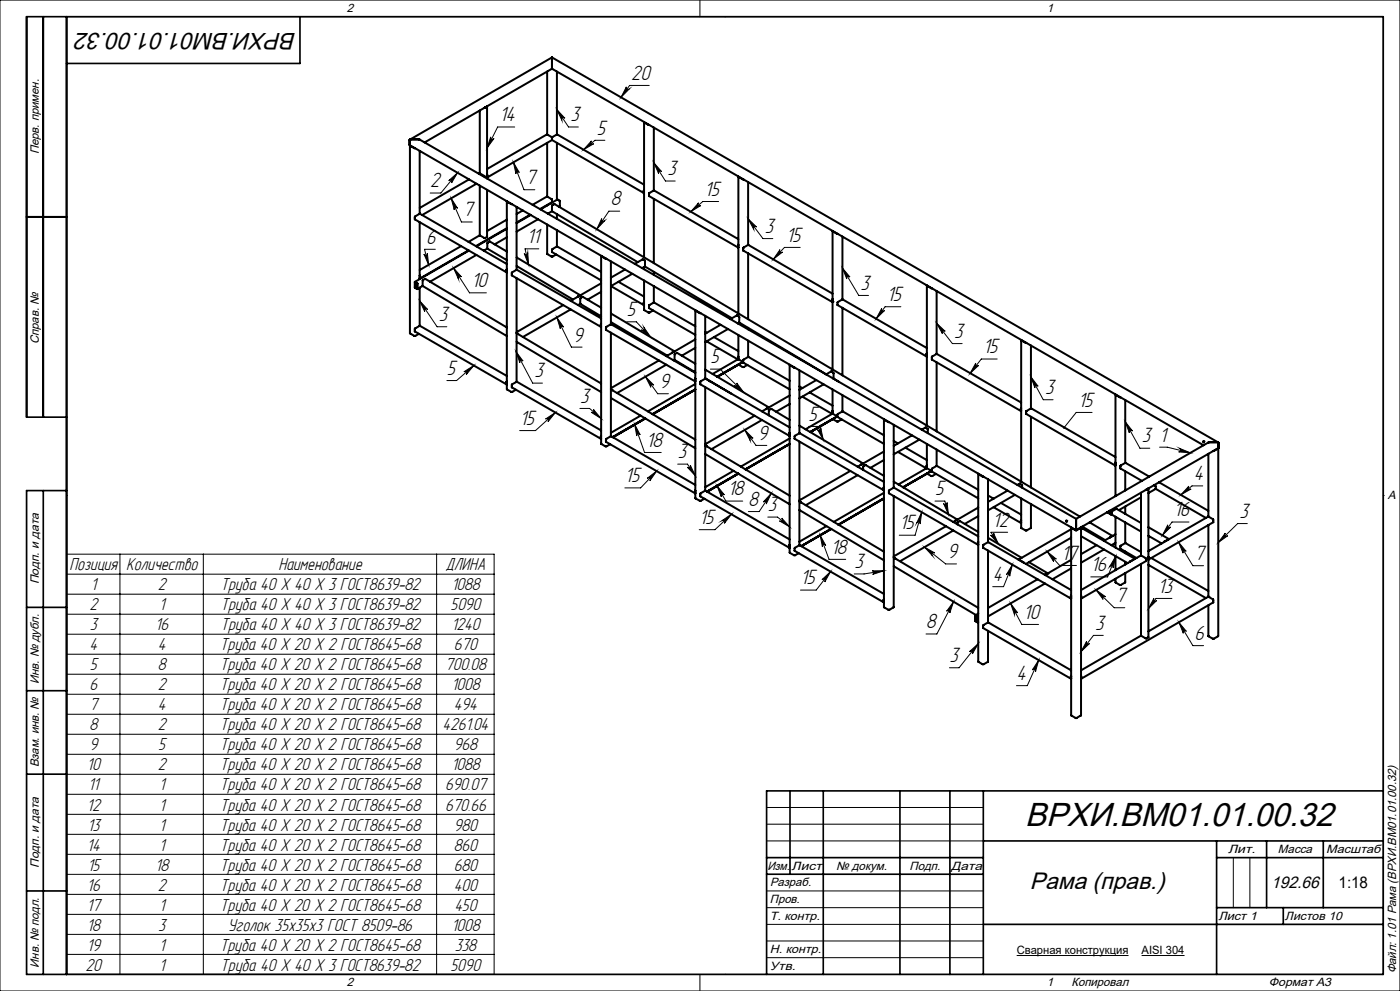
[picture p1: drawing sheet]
<svg xmlns="http://www.w3.org/2000/svg" width="420mm" height="297mm" viewBox="0 0 420 297" stroke-linecap="round" stroke-linejoin="round" font-family="sans-serif">
<g fill="none" stroke="#000" stroke-width=".6">
<path d="M165.6 17.2v.1M165.6 18.7v.4M165.6 17.2l-42.6 24.6M165.6 17.2l199.9 115.4M165.6 17.3v1.4M165.6 19.1v1.4M143.9 33.1v18.9M146 32l-.6 .3M146 31.9v.1M146.1 31.9l-.8 .4M146.1 31.9v21.6M164.1 21.4v18.9"/>
<path d="M165.5 20.7h.2M165.6 20.5v.1M165.6 20.6l-38.2 22.1M165.6 20.6l195.5 112.9M167.1 21.4v18.9M193.2 36.5l1.6 .9M193.2 36.6v40.5M196.1 38.2v18.9M122.9 43.4l.1 .1M123 43.5l1.5 .9M123 43.6v56.3l1.3 .8 1.4-.7M123 43.5l199.8 115.4"/>
<path d="M125.7 41.8h-2.8v1.6M125.7 41.8h.2M125.9 45.2v18.9M125.9 41.8l196.9 113.7M140.7 53.8l-14.8 8.5M142.9 55.1l-16.3 9.3M143.9 52l1.4 .7 .1 .4M143.9 52l-.2 .1M143.9 55.6v14.9M146.1 52.3v.9M146.1 56.9v14.1l-.8 .4-1.4-.9M164.1 58.9l1.5 .9v.8l-3.6 2"/>
<path d="M164.1 58.9l-4.3 2.5M164.1 42.8v16.1M165.6 41.3l-1.5-1-18 10.4M165.6 41.3v.7M165.6 41.3l1.5-1 26.1 15M165.6 42l-19.4 11.2M165.6 42l27.5 15.9M167.1 42.8v17.1M193.2 57.7h.1M193.2 57v.9M193.2 57h.1M196.1 57.1l-1.4 .9v.8l26.7 15.4 .1-.9"/>
<path d="M196.1 57.1l25.4 14.6M196.1 59.6v19.3M221.5 52.9l1.6 .9M221.5 52.9v41M224.4 54.6v18.8M8 65h12M125.9 64l.1 .1M125.9 64v.1M125.9 64.1l-1.4 .8v.9l27.5 15.8M125.9 64.1h.1M125.9 66.6v17M126 64.1l26 15"/>
<path d="M138.3 73.8l-12.4 7.1M140.5 75l-14.5 8.5M140.7 75.1l-16.2 9.4M142.9 76.4l-13.9 8.1M143.9 70.5l-3.4 2M146.2 74.5l-1.1 .6M152 60.3l1.6 .9M152 60.4v56.3l1.4 .8 1.4-.7M152 75.4l-5-3-.8 .5v1.6l5.8 3.5M152 68.4l-9.2 5.4M152 65.8l-5.9 3.4M152 68.6l-9.1 5.2"/>
<path d="M152 71.1l-3.6 2.1M155 77.1l19.1 11.4-.8 .5M155 62v18.9M155 79.7l16.9 10.1M156.8 63.1l-1.8 1M159.1 64.3l-4.1 2.4M159.2 64.4l-4.2 2.5M161.4 65.7l-6.4 3.7M164.1 67.3v8.8l1.5 .8 1.3-.6M164.1 61.4v.2M165.6 63.3v-1.7l.8-.4 157.6 93.6M165.6 75.6h.1"/>
<path d="M165.6 63.3l25.7 15.3M165.6 63.3l-1.2 .7M165.6 75.6l14.7 8.4M167.1 73.9l-1.4 .7-.1 .9M167.1 73.9l13.2 7.6M167.1 64.2v1.4M167.1 69v4.9M167.8 62l.2-.1v-1.6l-.8-.5-5.1 3M180.3 76.7l1.6 .8M180.3 76.7v56.3l1.5 .8 1.3-.7M183.3 78.3v18.9M190.4 79.1l2.4-1.4 .7 .5v1.7"/>
<path d="M193.5 79.9l-.9 .5M193.5 79.9l26.1 15.5M221.5 74.1h.1M221.5 73.4h.1M224.4 73.4l-1.4 .9v.8l26.7 15.4M224.4 73.4l25.4 14.6M224.4 75.9v19.8M249.8 69.2v41.5M249.8 69.2l1.6 .9M252.7 70.9v18.8M124.5 84.5l.7 .4v1.7l-.7-.4zM124.5 84.6l.7 .3-.1 1.6-.6-.3z"/>
<path d="M125.9 82.5v1M125.9 83.4h.1M125.9 82.7h.1M125.9 97.6l-1.4 .9v.8l27.5 15.9M125.9 97.6l26.1 15.1M125.9 86.2v11.4M126.8 85.7v-1.7l.8-.4 24.4 14.5M126.8 85.7l25.2 15M126.8 85.7l-1.6 .9M152 81.5h.1M152 80.7v.9M152 80.8v.1"/>
<path d="M155 99.8l.5 .4M155 80.9l-1.4 .7v.9l26.7 15.5M155 80.9l25.3 14.5M155 83.4v31M155 99.9l25.3 15M169 91.4l-14 8.2M171.2 92.7l-14.3 8.3M174.1 91v-1.7l.7-.4 5.5 3.3M174.1 91.1h.1M174.1 91.1l6.2 3.7M174.1 91l-.7 .4M180.3 97v1"/>
<path d="M180.3 97.2v.7M180.3 84.9l-9.1 5.3M180.3 87.5l-4 2.3M183.3 93.9l19.1 11.4-.8 .5M183.3 99.7v31M183.3 96.5l16.9 10.1M183.3 83.2h.1M185.5 84.5l7.7 4.4M187.5 80.8l-4.2 2.4M189.7 82.1l-6.4 3.7 9.8 5.6M193.2 91.3h.1M193.2 84.1v8.8l1.4 .8 1.3-.6"/>
<path d="M193.2 90.5v.9M193.2 90.6v.1M193.2 80v.7M196.1 90.7l-1.4 .8v.9l13.9 8M196.1 90.7l12.5 7.1M196.1 81.5v.9M196.1 85.8v4.9M208.6 93v56.3l1.4 .8 1.3-.6M208.6 93l1.6 .9M211.6 94.6v18.9M211.6 99.5l.4 .3M216.2 97.3l-4.6 2.7"/>
<path d="M218.4 98.6l-6.8 3.9M219.1 95.6l2-1.1 .6 .4 .1 1.8-.5 .2M221.5 96.8v.2M221.8 96.7l26.1 15.5M224.4 98.2v.5M249.8 89.6v.9M249.8 89.7v.1M249.8 90.4h.1M252.7 92.2v20.3M278.1 85.6v41.9M278.1 85.5l1.5 .9M281 87.2v18.9"/>
<path d="M152 115.1h.1M152 114.3v.9M152 114.4h.1M155 102.4l25.3 15.1M183.3 116.6l.5 .4M183.3 116.7l25.3 15.1M183.3 119.3l25.3 15M197.7 108l-14.4 8.3M199.9 109.3l-14.8 8.5M202.4 107.9l-.3 .1M208.6 109l-5.5-3.2-.7 .4v1.7l6.2 3.7M208.6 113.4v.9"/>
<path d="M208.6 111.8l-25.3-14.6-1.5 .8v.9l26.7 15.4M208.6 113.5h.1M208.6 101.7l-8.7 5M208.6 104.2l-4.1 2.4M208.6 116.8l-12.8 7.3M208.6 116.7l-12.9 7.4M208.6 115.1l-14.2 8.2M211.6 110.8l19 11.3-.7 .5M211.6 116v31.1M211.6 113.4l7.8 4.6M212 102.3l9.3 5.4M212.9 114.2h-.1"/>
<path d="M213 114.2l-.1 .1M214.2 101l7.3 4.2M221.5 106.9l-.1 .8M221.5 107h.1M221.5 100.4v7.3M221.6 109.3l1.3 .7 1.3-.6M221.6 109.3h.1M222.8 108.5h.1M222.8 108.5l-7.6 4.4 6.4-3.6M222.8 108.4l-7.7 4.5M222.8 108.4l-1.3-.8-7.7 4.5M222.8 108.4v.1"/>
<path d="M224.4 107l-1.4 .8v.9l13.9 8M224.4 107l12.5 7.1M224.4 102.1v4.9M236.9 118.5l-8.3 4.8M238.4 110.2l-1.5-.9v56.3l1.3 .8 1.4-.6M239.8 111v18.8M239.8 115.8l.9 .5M240.7 118.9l8.9 5.1M242.9 117.6l6.9 4M244.9 113.9l-5.1 2.9M247.1 115.2l-7.3 4.2M247.8 112.2l1.6-.9 .7 .6-.1 1.6 1.7 .9"/>
<path d="M249.8 116.7v7.3M252.7 118.4v4.9M278 106.7h.1M278.1 104.3l-25.3-14.6-1.5 .9v.8l26.7 15.5 .1-1M278.1 106h.1M281 106.1l-1.4 .8v.9l26.7 15.4M281 106.1h.1M281 108.6v20.7M281.1 106.1l25.3 14.5M306.4 101.9l1.5 .9M306.4 101.9v42.5M309.3 103.5v18.9"/>
<path d="M334.6 118.2l1.6 .9M334.6 118.2v30.5M337.6 119.9v18.8M180.3 130.6v.9v-.8M180.3 129l-25.3-14.6-1.4 .8-.1 .9 26.8 15.4M192.2 124.6l-8.9 5.1M193.5 125.4l-9.7 5.6M193.6 125.4l-9.7 5.7M211.6 133.4l.4 .4M211.6 133.5l25.3 15.1M211.6 136.1l25.3 15M226.4 124.6l-14.8 8.5"/>
<path d="M228.6 125.9l-15.2 8.7M230.6 124.5v-1.4l.8-.5 5.5 3.2M236.9 129.7v.9M236.9 129.8v.7M236.9 128.1l-25.3-14.6-1.5 .9v.8l26.7 15.4M236.9 121.1l-4.1 2.3M236.9 133.1l-13.2 7.6M236.9 133l-13.3 7.6M236.9 131.4l-14.7 8.4M239.8 129.9l-1.4 .8v.8l26.7 15.4M239.8 129.9l25.4 14.5M239.8 132.4v31"/>
<path d="M239.8 127.6l19.1 11.3M249.8 123.2l-.1 .8M249.8 123.3h.1M249.8 124l-8.1 4.7M249.8 124l1.3 .8M249.8 125.6l1.3 .8 1.4-.7M249.9 125.6h.1M251.1 124.8l-8 4.7 6.8-3.9M251.1 124.8l-8.1 4.7M251.2 124.9l.1-.8 1.5-.8 12.4 7.2M251.3 125h.1M251.3 125l13.9 8"/>
<path d="M258.9 138.9l-.7 .5M265.2 125.6l1.5 .9M265.2 125.7v56.3l1.3 .8 1.6-.8v-33.3M265.2 135.3l-7.9 4.6M265.2 137.9l-4.1 2.3M268.1 127.3v18.9M268.1 132.1l1.3 .8M269.4 135.4l8.5 5M271.6 134.2l6.5 3.7M273.6 130.5l-5.5 3.1M275.8 131.8l-7.7 4.4M276.5 128.8l1.1-.7 .7 .5v1.2"/>
<path d="M278.1 139.5l-.1 .8M278.1 139.6l-.1 .1M278.1 133.1v7.2M281 139.6l-1.4 .9-.1 .8 14 8.1M281 139.6h.1M281 134.8v4.8M281.1 139.6l12.4 7.2M306.4 122.3v.9M306.4 122.4v.7M309.3 122.4l-1.4 .8-.1 .9 26.8 15.4M309.3 122.4l25.3 14.6M309.3 124.9v21.2"/>
<path d="M334.6 138.7v.8M334.6 139.4h.1M334.6 138.6l-.1 .2M334.6 138.7h.1M361.1 132.3h.1M361.1 132.3l.1 .2M362.5 136v18.8M365.2 132.5l-2.7 .1-39.7 22.9M365.2 132.5l.3 .2M365.4 134.3l-1.5 .9M365.5 134.3v56.3l-1.4 .8-1.6-.8v-9.2M365.5 134.3l-42.7 24.6"/>
<path d="M365.5 134.2v.1M365.5 132.7v1.5M208.6 147.1v.7M208.6 147.7v.1M208.6 145.3l-25.3-14.6-1.4 .8-.1 .9 26.7 15.4M220.1 141.1l-8.5 4.9M221.4 141.9l-9.3 5.4M221.5 142l-9.4 5.4M239.8 150.2l.5 .4M239.8 150.3l25.4 15M239.8 152.9l25.4 15M247.9 157.7l-8.1 4.6"/>
<path d="M249.3 158.5l-9 5.2M249.4 158.5l-9 5.2M255.1 141.1l-15.3 8.9M257.3 142.4l-15.6 9M258.9 140.8l.1-1 .7-.5 5.5 3.3M265.2 146v.9M265.2 146.1v.8M265.2 149.4l-13.6 7.9M265.2 149.3l-13.7 7.9M265.2 147.7l-15.1 8.7M268.1 146.2l-1.4 .8v.8l26.7 15.5M268.1 146.2l25.4 14.6"/>
<path d="M268.1 144.4l19.1 11.3M278 140.3l-8.5 4.9M278 140.3l1.4 .8M278.1 141.9l1.4 .8 1.3-.7M278.1 141.9h.1M279.4 141.1l-8.4 4.9M279.4 141.1l-8.5 4.9M283.8 157.7l-15.7 9.1M286 159l-16 9.2M287.2 155.7l-.7 .5M287.2 157.2l.1-.7 .7-.3 5.5 3.2M293.5 142l1.5 .8"/>
<path d="M293.5 142v56.3l1.4 .8 1.5-.8v-9.2M293.5 152.1l-7.5 4.4M293.5 154.7l-4.1 2.3M296.4 143.6v18.9M296.4 148.5l1.7 1M298.1 152l8.2 4.7M300.3 150.7l6.1 3.5M302.3 147l-5.9 3.4M304.5 148.3l-8.1 4.7M305.2 145.3l.8-.3 .6 .3v.9M306.4 149.4v8.8l1.4 .8 1.5-.8v-7.1M306.4 155.9v.8"/>
<path d="M319.8 156.1l.2 .3zM319.9 156.1h.1M319.9 156.1l.1 .2M321.3 158.1l1.4 .9 1.6-.9v56.3l-1.4 .8-1.6-.8zM321.3 158.6l-15.7 9.1M322.8 155.6v3.2M322.8 158.8v.1M322.8 155.5v.1M324.3 158l.5 .4M324.7 157.8l6.9 4.1M324.8 158.4l15.6 9.1M324.8 158.4l-.5 .2"/>
<path d="M326.9 156.6l6.7 4M332.8 153.1l.5 .3v.7l-1.2-.6 1.3 .6M332.9 153.1l.5 .4M333.4 153.5l1.6-1 7.3 4.2M333.4 154.1l8.9 5.2M333.4 154.2h.1M333.4 153.5v.6M334.6 154.9v9.2M337.6 141.2v5.8M337.6 151.8v2.2M337.6 156.6v6.2M342.3 147.7v18.8"/>
<path d="M342.3 149l-6.6 3.9M344.4 146.4l-.6 .4M344.5 146.4l-.8 .5M344.5 146.5v44.5l-.7 .3-1.5-.8M344.5 158l6.2 3.6M344.8 142.8l-7.2-4.1-1.4 .8-.1 .9 6.4 3.7M346.2 145.4l.5 .4v.7M346.7 146.5l-2.2 1.3M346.7 146.5l15.1 8.7M347.7 144.5l14.8 8.6M362.4 154.8h.1M362.4 154.8l-17.9 10.4"/>
<path d="M362.5 154.7l-.1 .1M362.5 157.3v21.6M362.5 154.8l1.5 .9v.8l-19.4 11.2M236.9 163.3v.9M236.9 163.4v.7M236.9 161.7l-25.3-14.6-1.5 .9v.8l26.7 15.4M239.8 163.4l-1.4 .8v.9l26.7 15.4M239.8 163.4l25.4 14.6M265.2 179.6v.9M265.2 179.7v.7M268.1 167l.5 .4M268.1 167.1l25.4 15.1"/>
<path d="M268.1 169.7l24.6 14.6M293.4 163.2h.1M293.5 162.4v.9M293.5 162.5h-.1M296.4 162.5l-1.4 .8v.9l26.3 15.2M296.4 162.5l24.9 14.3M296.4 165v21.5M296.4 161.2l10.1 6M305.5 167.7l1.6 .9M308.7 168.5l5.6 3.3-.8 .5M311.3 173.6l-14.9 8.6M313.5 174.9l-17.1 9.8"/>
<path d="M313.7 172.2h.1M314.2 171.9h.1M314.2 171.9l-.5 .3M321.3 178.5v.9M321.3 178.6h.1M321.3 167.8l-7.8 4.5M321.3 170.4l-5.6 3.2M321.3 161.1l-13.5 7.9M324.3 178.5v.9M324.3 178.6h.1M324.3 160.7l14 8.1M329 163.4l-4.7 2.7"/>
<path d="M331.2 164.7l-6.9 4M333.1 161h.1M333.6 160.6l-.6 .5M333.6 160.7h.1M333.6 160.7l-.5 .3M334.6 166.7v4.2M334.6 160.1l-3.4 2M334.6 162.7l-1.2 .7M337.6 171.8l-.1 2.8-1.5 .7-1.4-.7v-1.1M337.6 162.8l-1.5 .8v.9l4.9 2.7M337.6 162.8l4.7 2.6M337.6 165.3v.5"/>
<path d="M337.6 168.4v.8M339.1 168.3l-.2 .1M342.3 166.5h.1M342.3 166.5l-18 10.3M342.3 169v21.5M342.3 166.5l1.4 .8 .1 .9-19.4 11.2M344.5 166.9v.8M344.5 169.3l17.3 9.9M344.5 160.6l4 2.3M345.4 167.2l17.1 9.9M350.7 161.6l-1.6 .9M362.4 178.9h.1"/>
<path d="M362.4 178.9l-17.9 10.3M362.5 178.7l-.1 .2M362.5 178.9h.1M362.5 178.9l1.4 .8 .1 .8-39.6 22.9M292.6 184.4l.8 .5-.1 1.6-.7-.4zM292.7 184.5l.6 .4v1.5l-.6-.3zM293.5 183.9l-.9 .5M293.5 186.4l-.2 .1M296.4 186.5l-1.4 .9v.8l26.3 15.2M296.4 186.5l24.9 14.4M342.3 190.5l-18 10.4M321.3 202.5v.9"/>
<path d="M321.3 202.6v.1M321.3 203.3h.1M324.3 202.5v.9M324.3 203.3h.1M324.3 202.6v.1"/>
<circle cx="361.1" cy="132.5" r=".16"/>
</g>
<g fill="none" stroke="#000" stroke-width=".3">
<path d="M0 0h420v297h-420zM20 5h395v287h-395zM210 0v5M217.5 5h.1M154.4 38.1h-5.1l-3.2 6.3M167.1 32.8l3.5 5.3h2.9M167.1 32.8l2.4 2.7a.55 .55 0 0 0-.8-.2 .55 .55 0 0 0-.1 .8zM187.9 26a.53 .53 0 0 0 .2 .8 .53 .53 0 0 0 .7-.2l-2.5 2.6zM194.8 25.6h-5.9l-2.6 3.6M134.6 54.1l2.7-2.3-1.8 3a.54 .54 0 0 0-.1-.7 .54 .54 0 0 0-.8 0zM135.4 59.4l3 7.1h3.3M135.4 59.4l1.9 3a.54 .54 0 0 0-.7-.2 .54 .54 0 0 0-.3 .7z"/>
<path d="M137.3 51.8l-5 6.1h-3.3M147.2 41a.55 .55 0 0 0 .3 .7 .55 .55 0 0 0 .7-.2l-2.1 2.9zM154 48.6l3.2 8.3h3.2M154 48.6l1.8 3.1a.53 .53 0 0 0-.7-.2 .53 .53 0 0 0-.3 .6zM177.4 42.2a.54 .54 0 0 0 0 .8 .54 .54 0 0 0 .7 .1l-3.1 1.8zM181.5 42h-3l-3.5 2.9M196.1 48.8l3.5 5.5h3M196.1 48.8l2.4 2.6a.52 .52 0 0 0-.7-.1 .52 .52 0 0 0-.2 .7zM127.2 76.1a.53 .53 0 0 0 .6 .4 .53 .53 0 0 0 .4-.6l.4 3.5zM130.6 74.7h-3.2l1.2 4.7M157.3 76a.54 .54 0 0 0 .6 .4 .54 .54 0 0 0 .4-.7l.3 3.6zM161.6 74.6h-4.1l1.1 4.7"/>
<path d="M180.5 65.5a.55 .55 0 0 0 .2 .7 .55 .55 0 0 0 .7-.1l-2.4 2.6zM185.9 63.3h-3.2l-3.7 5.4M209.6 60.8a.53 .53 0 0 0-.1 .7 .53 .53 0 0 0 .8 .1l-3 1.8zM215.6 60.4h-4.7l-3.6 3M224.4 65.6l4.5 5.9h2.9M224.4 65.6l2.6 2.4a.54 .54 0 0 0-.8-.1 .54 .54 0 0 0-.1 .8zM234 74.8a.52 .52 0 0 0 0 .8 .52 .52 0 0 0 .8-.1l-2.8 2.2zM240.1 74.2h-4.8l-3.3 3.5M125.9 90.2l5.2 7.7h3M125.9 90.2l2.4 2.6a.53 .53 0 0 0-.7-.2 .53 .53 0 0 0-.2 .8zM136.1 80.3l4.8 7.5h5M136.1 80.3l2.3 2.7a.55 .55 0 0 0-.7-.2 .55 .55 0 0 0-.2 .8z"/>
<path d="M167 95.1l4.4 8.9h3.2M167 95.1l2.1 2.9a.55 .55 0 0 0-.7-.2 .55 .55 0 0 0-.3 .7zM188 96.4h2.9l4.3 4.6M192.4 98.8a.54 .54 0 0 0 .8 .1 .54 .54 0 0 0 0-.8l2 2.9zM252.7 80.3l4.9 8.2h3M252.7 80.3l2.3 2.7a.56 .56 0 0 0-.7-.1 .56 .56 0 0 0-.3 .7zM264.5 92.4a.53 .53 0 0 0 .1 .8 .53 .53 0 0 0 .8-.1l-2.5 2.4zM270.3 91.9h-4.8l-2.6 3.6M281 96.9l4.7 6.1h2.9M281 96.9l2.6 2.4a.54 .54 0 0 0-.8-.1 .54 .54 0 0 0-.1 .8zM139.2 111.4l3-1.9-2.3 2.8a.54 .54 0 0 0 0-.8 .54 .54 0 0 0-.7-.1zM142.2 109.5l-5.2 4.5h-2.9"/>
<path d="M154.8 105.4l5 9.4h2.9M154.8 105.4l2.1 2.8a.54 .54 0 0 0-.7-.2 .54 .54 0 0 0-.2 .7zM193.6 112.9l3.7 5.1h3.2M193.6 112.9l2.5 2.5a.54 .54 0 0 0-.7-.1 .54 .54 0 0 0-.1 .8zM213.1 110.6h2.9l7.1 7M220.2 115.5a.54 .54 0 0 0 .8 0 .54 .54 0 0 0 0-.7l2.1 2.8zM292.7 108.8a.54 .54 0 0 0 .2 .7 .54 .54 0 0 0 .7 0l-2.6 2.4zM299.2 107.6h-4.8l-3.4 4.3M309.3 113l3.7 6.8h2.9M309.3 113l2.1 2.8a.54 .54 0 0 0-.7-.2 .54 .54 0 0 0-.2 .7zM163.7 125.6l2.9-2-2.2 2.8a.55 .55 0 0 0 0-.8 .55 .55 0 0 0-.7 0zM166.6 123.6l-5.9 5.4h-4.8"/>
<path d="M174 122.4h2.9l3.4 3M178 122.7l2.3 2.7-3-1.9a.54 .54 0 0 0 .8 0 .54 .54 0 0 0-.1-.8zM190.4 127.2l3 8.4h5M190.4 127.2l1.7 3.1a.54 .54 0 0 0-.7-.3 .54 .54 0 0 0-.4 .7zM203.3 139.1h2.9l2.4 3.5M223.4 128.8l3.4 4.7h3.2M223.4 128.8l2.5 2.6a.54 .54 0 0 0-.7-.1 .54 .54 0 0 0-.2 .7zM242.6 127.8h2.9l1.5 4M245.3 128.7a.53 .53 0 0 0 .6 .3 .53 .53 0 0 0 .3-.7l.8 3.5zM327.6 123.6h-4.7l-3.7 4.6M337.6 126.4l4.4 7.9h2.9M337.6 126.4l2.2 2.8a.55 .55 0 0 0-.8-.2 .55 .55 0 0 0-.2 .7z"/>
<path d="M347.9 134h2.3l6.9 1.7M353.9 134.4l3.2 1.3-3.5-.3a.55 .55 0 0 0 .6-.4 .55 .55 0 0 0-.3-.6zM20 148.5h.1M194.2 143.4l2.8-2.2-2.1 2.9a.54 .54 0 0 0 0-.8 .54 .54 0 0 0-.7 .1zM197 141.2l-4.8 5h-4.7M206.2 140a.53 .53 0 0 0 .7 .1 .53 .53 0 0 0 .2-.7l1.5 3.2zM215.1 145.6l2.7 4.6h5M215.1 145.6l2.2 2.7a.54 .54 0 0 0-.7-.1 .54 .54 0 0 0-.2 .7zM216.6 156.1l2.9-2-2.2 2.7a.54 .54 0 0 0 0-.7 .54 .54 0 0 0-.7 0zM219.5 154.1l-5 4.6h-4.7M230.3 155h3l3.6 2.9M231.4 147.8l-3.6 5.5h-3.3"/>
<path d="M231.4 147.8l-1.5 3.3a.53 .53 0 0 0-.2-.8 .53 .53 0 0 0-.7 .2zM234.5 155.3l2.4 2.6-3.1-1.8a.54 .54 0 0 0 .8-.1 .54 .54 0 0 0-.1-.7zM276.5 153.5l-2 6.9h-4.7M276.5 153.5l-.5 3.6a.54 .54 0 0 0-.3-.7 .54 .54 0 0 0-.7 .3zM280.5 150.2h3l1 3.9M283.1 150.9a.55 .55 0 0 0 .6 .3 .55 .55 0 0 0 .4-.6l.4 3.5zM302.3 159.5h-5l2.2 3.5M350.3 157.3a.54 .54 0 0 0 .2 .7 .54 .54 0 0 0 .7-.1l-2.5 2.5zM356.7 145.7a.54 .54 0 0 0-.1 .7 .54 .54 0 0 0 .7 .1l-3 1.8zM356.7 156.5h-5.1l-2.9 3.9M360.8 145.6h-3.2l-3.3 2.7M367.6 159.8a.54 .54 0 0 0 0 .7 .54 .54 0 0 0 .7 0l-2.8 2.1z"/>
<path d="M374.2 156.9h-2.9l-5.8 5.7M415 148.5h.1M20 166.1h128.2v125.9M20 172.1h128.2M20 178.1h128.2M36 166.1v125.9M61 166.1v125.9M131 166.1v125.9M246 160.4l2.7 7.2h5M246 160.4l1.7 3.1a.53 .53 0 0 0-.7-.3 .53 .53 0 0 0-.3 .7zM246.6 173.7l2.6-2.4-1.8 3.1a.54 .54 0 0 0-.1-.7 .54 .54 0 0 0-.7 0zM249.2 171.3l-4.3 5.5h-4.8"/>
<path d="M261.7 171.1h3.5l-3.4 1.1a.53 .53 0 0 0 .5-.6 .53 .53 0 0 0-.6-.5zM265.2 171.1l-6 .9h-2.9M277.4 164l6.3 5h3.2M277.4 164l3 1.7a.54 .54 0 0 0-.7 .1 .54 .54 0 0 0 .1 .8zM297.2 160.4a.53 .53 0 0 0 .7 .1 .53 .53 0 0 0 .2-.7l1.4 3.2zM303.7 169.2l-2.6 6.6h-3.3M303.7 169.2l-.8 3.5a.54 .54 0 0 0-.3-.7 .54 .54 0 0 0-.7 .3zM314.1 165.3l3.8 4.2h5M314.1 165.3l2.8 2.3a.54 .54 0 0 0-.7-.1 .54 .54 0 0 0-.1 .8zM328.8 176.8l5.5 5.3h3.1M328.8 176.8l2.9 2.1a.54 .54 0 0 0-.8 0 .54 .54 0 0 0 0 .7zM334.7 166.7l-2.4 6.2h-5.1"/>
<path d="M334.7 166.7l-.8 3.5a.55 .55 0 0 0-.3-.7 .55 .55 0 0 0-.7 .3zM346.2 179.3a.53 .53 0 0 0 .1 .7 .53 .53 0 0 0 .7-.1l-2.5 2.5zM351.6 179.3h-4.8l-2.3 3.1M353.6 162.5l4.3 7h3.2M353.6 162.5l2.2 2.7a.53 .53 0 0 0-.7-.1 .53 .53 0 0 0-.2 .7zM20 184.1h128.2M20 190.1h128.2M20 196.1h128.2M286.1 180.3l-5 9.7h-3.3M286.1 180.3l-1.2 3.4a.54 .54 0 0 0-.2-.7 .54 .54 0 0 0-.7 .2zM290.9 195.3l2.6-2.4-1.8 3.1a.54 .54 0 0 0-.1-.8 .54 .54 0 0 0-.7 .1zM293.5 192.9l-5.8 7.2h-2.9"/>
<path d="M303.2 180.8l3.3 6.3h5.1M303.2 180.8l2.1 2.9a.54 .54 0 0 0-.7-.2 .54 .54 0 0 0-.3 .7zM311.6 197.8l-3.4 7.7h-3.3M311.6 197.8l-.9 3.5a.53 .53 0 0 0-.3-.8 .53 .53 0 0 0-.7 .3zM326 192.2a.54 .54 0 0 0 .1 .7 .54 .54 0 0 0 .7 0l-2.5 2.4zM331 190.4h-3l-3.7 4.9M353.7 186.5l4.2 7h3.2M353.7 186.5l2.2 2.7a.54 .54 0 0 0-.7-.1 .54 .54 0 0 0-.2 .7zM20 202.1h128.2M20 208.1h128.2M20 214.1h128.2M20 220.1h128.2"/>
<path d="M20 226.1h128.2M20 232.1h128.2M20 238.1h128.2M20 244h128.2M20 250h128.2M20 256h128.2M230 242h65M230 247h65M230 252h65M370 257v15M375 257v15M20 262h128.2"/>
<path d="M20 268h128.2M20 274h128.2M230 267h65M230 272h65M230 277h65M20 280h128.2M20 286h128.2M210 292v5M217.5 292h.1M230 282h65M230 287h65M305 286.4h33.6"/>
<path d="M342.5 286.4h12.9"/>
</g>
<g fill="none" stroke="#000" stroke-width=".5">
<path d="M13 5v120M20 5v287M90 5v14h-70M8 65h12M20 125h-12v-120h407v287h-407v-145h12M13 147v145M8 182h12M8 207h12M8 232h12M237 237v25M247 237v55M270 237v55"/>
<path d="M285 237v55M295 237v55M415 237h-185v55M230 257h65M295 252h120M365 252v40M365 257h50M380 252v20M397 252v20M8 267h12M230 262h65M295 277h120"/>
<path d="M365 272h50M385 272v5"/>
</g>
<path d="M187.9 26a.53 .53 0 0 0 .2 .8 .53 .53 0 0 0 .7-.2l-2.5 2.6zM177.4 42.2a.54 .54 0 0 0 0 .8 .54 .54 0 0 0 .7 .1l-3.1 1.8zM167.1 32.8l2.4 2.7a.55 .55 0 0 0-.8-.2 .55 .55 0 0 0-.1 .8zM196.1 48.8l2.4 2.6a.52 .52 0 0 0-.7-.1 .52 .52 0 0 0-.2 .7zM209.6 60.8a.53 .53 0 0 0-.1 .7 .53 .53 0 0 0 .8 .1l-3 1.8zM234 74.8a.52 .52 0 0 0 0 .8 .52 .52 0 0 0 .8-.1l-2.8 2.2zM264.5 92.4a.53 .53 0 0 0 .1 .8 .53 .53 0 0 0 .8-.1l-2.5 2.4zM292.7 108.8a.54 .54 0 0 0 .2 .7 .54 .54 0 0 0 .7 0l-2.6 2.4zM224.4 65.6l2.6 2.4a.54 .54 0 0 0-.8-.1 .54 .54 0 0 0-.1 .8zM252.7 80.3l2.3 2.7a.56 .56 0 0 0-.7-.1 .56 .56 0 0 0-.3 .7zM281 96.9l2.6 2.4a.54 .54 0 0 0-.8-.1 .54 .54 0 0 0-.1 .8zM309.3 113l2.1 2.8a.54 .54 0 0 0-.7-.2 .54 .54 0 0 0-.2 .7zM318.9 127.9l.1 .5 .2-.2-.2 .2a.36 .36 0 0 0 .5-.1 .36 .36 0 0 0-.1-.5 .36 .36 0 0 0-.5 .1zM337.6 126.4l2.2 2.8a.55 .55 0 0 0-.8-.2 .55 .55 0 0 0-.2 .7zM356.7 145.7a.54 .54 0 0 0-.1 .7 .54 .54 0 0 0 .7 .1l-3 1.8zM367.6 159.8a.54 .54 0 0 0 0 .7 .54 .54 0 0 0 .7 0l-2.8 2.1zM353.9 134.4l3.2 1.3-3.5-.3a.55 .55 0 0 0 .6-.4 .55 .55 0 0 0-.3-.6zM180.5 65.5a.55 .55 0 0 0 .2 .7 .55 .55 0 0 0 .7-.1l-2.4 2.6zM353.6 162.5l2.2 2.7a.53 .53 0 0 0-.7-.1 .53 .53 0 0 0-.2 .7zM353.7 186.5l2.2 2.7a.54 .54 0 0 0-.7-.1 .54 .54 0 0 0-.2 .7zM346.2 179.3a.53 .53 0 0 0 .1 .7 .53 .53 0 0 0 .7-.1l-2.5 2.5zM328.8 176.8l2.9 2.1a.54 .54 0 0 0-.8 0 .54 .54 0 0 0 0 .7zM326 192.2a.54 .54 0 0 0 .1 .7 .54 .54 0 0 0 .7 0l-2.5 2.4zM303.2 180.8l2.1 2.9a.54 .54 0 0 0-.7-.2 .54 .54 0 0 0-.3 .7zM311.6 197.8l-.9 3.5a.53 .53 0 0 0-.3-.8 .53 .53 0 0 0-.7 .3zM290.9 195.3l2.6-2.4-1.8 3.1a.54 .54 0 0 0-.1-.8 .54 .54 0 0 0-.7 .1zM286.1 180.3l-1.2 3.4a.54 .54 0 0 0-.2-.7 .54 .54 0 0 0-.7 .2zM350.3 157.3a.54 .54 0 0 0 .2 .7 .54 .54 0 0 0 .7-.1l-2.5 2.5zM314.1 165.3l2.8 2.3a.54 .54 0 0 0-.7-.1 .54 .54 0 0 0-.1 .8zM334.7 166.7l-.8 3.5a.55 .55 0 0 0-.3-.7 .55 .55 0 0 0-.7 .3zM277.4 164l3 1.7a.54 .54 0 0 0-.7 .1 .54 .54 0 0 0 .1 .8zM297.2 160.4a.53 .53 0 0 0 .7 .1 .53 .53 0 0 0 .2-.7l1.4 3.2zM245.3 128.7a.53 .53 0 0 0 .6 .3 .53 .53 0 0 0 .3-.7l.8 3.5zM303.7 169.2l-.8 3.5a.54 .54 0 0 0-.3-.7 .54 .54 0 0 0-.7 .3zM276.5 153.5l-.5 3.6a.54 .54 0 0 0-.3-.7 .54 .54 0 0 0-.7 .3zM220.2 115.5a.54 .54 0 0 0 .8 0 .54 .54 0 0 0 0-.7l2.1 2.8zM223.4 128.8l2.5 2.6a.54 .54 0 0 0-.7-.1 .54 .54 0 0 0-.2 .7zM231.4 147.8l-1.5 3.3a.53 .53 0 0 0-.2-.8 .53 .53 0 0 0-.7 .2zM261.7 171.1h3.5l-3.4 1.1a.53 .53 0 0 0 .5-.6 .53 .53 0 0 0-.6-.5zM234.5 155.3l2.4 2.6-3.1-1.8a.54 .54 0 0 0 .8-.1 .54 .54 0 0 0-.1-.7zM206.2 140a.53 .53 0 0 0 .7 .1 .53 .53 0 0 0 .2-.7l1.5 3.2zM216.6 156.1l2.9-2-2.2 2.7a.54 .54 0 0 0 0-.7 .54 .54 0 0 0-.7 0zM246.6 173.7l2.6-2.4-1.8 3.1a.54 .54 0 0 0-.1-.7 .54 .54 0 0 0-.7 0zM194.2 143.4l2.8-2.2-2.1 2.9a.54 .54 0 0 0 0-.8 .54 .54 0 0 0-.7 .1zM178 122.7l2.3 2.7-3-1.9a.54 .54 0 0 0 .8 0 .54 .54 0 0 0-.1-.8zM193.6 112.9l2.5 2.5a.54 .54 0 0 0-.7-.1 .54 .54 0 0 0-.1 .8zM192.4 98.8a.54 .54 0 0 0 .8 .1 .54 .54 0 0 0 0-.8l2 2.9zM167 95.1l2.1 2.9a.55 .55 0 0 0-.7-.2 .55 .55 0 0 0-.3 .7zM163.7 125.6l2.9-2-2.2 2.8a.55 .55 0 0 0 0-.8 .55 .55 0 0 0-.7 0zM154.8 105.4l2.1 2.8a.54 .54 0 0 0-.7-.2 .54 .54 0 0 0-.2 .7zM139.2 111.4l3-1.9-2.3 2.8a.54 .54 0 0 0 0-.8 .54 .54 0 0 0-.7-.1zM125.9 90.2l2.4 2.6a.53 .53 0 0 0-.7-.2 .53 .53 0 0 0-.2 .8zM136.1 80.3l2.3 2.7a.55 .55 0 0 0-.7-.2 .55 .55 0 0 0-.2 .8zM157.3 76a.54 .54 0 0 0 .6 .4 .54 .54 0 0 0 .4-.7l.3 3.6zM127.2 76.1a.53 .53 0 0 0 .6 .4 .53 .53 0 0 0 .4-.6l.4 3.5zM135.4 59.4l1.9 3a.54 .54 0 0 0-.7-.2 .54 .54 0 0 0-.3 .7zM154 48.6l1.8 3.1a.53 .53 0 0 0-.7-.2 .53 .53 0 0 0-.3 .6zM147.2 41a.55 .55 0 0 0 .3 .7 .55 .55 0 0 0 .7-.2l-2.1 2.9zM134.6 54.1l2.7-2.3-1.8 3a.54 .54 0 0 0-.1-.7 .54 .54 0 0 0-.8 0zM283.1 150.9a.55 .55 0 0 0 .6 .3 .55 .55 0 0 0 .4-.6l.4 3.5zM190.4 127.2l1.7 3.1a.54 .54 0 0 0-.7-.3 .54 .54 0 0 0-.4 .7zM215.1 145.6l2.2 2.7a.54 .54 0 0 0-.7-.1 .54 .54 0 0 0-.2 .7zM246 160.4l1.7 3.1a.53 .53 0 0 0-.7-.3 .53 .53 0 0 0-.3 .7z" fill="#000"/>
<text font-size="10" x="307.5" y="247.6">ВРХИ.ВМ01.01.00.32</text>
<g font-size="7.1">
<text x="88.9" y="9.8" transform="rotate(-180 88.9 9.8)">ВРХИ.ВМ01.01.00.32</text>
<text x="308.9" y="266.5">Рама (прав.)</text>
</g>
<g font-size="6.9">
<text x="189.4" y="23.9">20</text>
<text x="149.9" y="36.3">14</text>
<text x="171.1" y="36.3">3</text>
<text x="179.1" y="40.3">5</text>
<text x="200.2" y="52.5">3</text>
<text x="129.1" y="56.2">2</text>
<text x="157.7" y="55.2">7</text>
<text x="211.4" y="58.7">15</text>
<text x="139" y="64.8">7</text>
<text x="183.2" y="61.6">8</text>
<text x="229.4" y="69.8">3</text>
<text x="127.9" y="73">6</text>
<text x="158" y="72.9">11</text>
<text x="235.9" y="72.4">15</text>
<text x="141.4" y="86.1">10</text>
<text x="258.2" y="86.8">3</text>
<text x="188" y="94.7">5</text>
<text x="266.1" y="90.2">15</text>
<text x="131.7" y="96.2">3</text>
<text x="286.3" y="101.3">3</text>
<text x="172" y="102.3">9</text>
<text x="294.9" y="105.9">15</text>
<text x="134.1" y="112.3">5</text>
<text x="160.4" y="113.1">3</text>
<text x="213.1" y="108.9">5</text>
<text x="197.8" y="116.3">9</text>
<text x="313.5" y="118.1">3</text>
<text x="174" y="120.7">3</text>
<text x="323.4" y="121.9">15</text>
<text x="156" y="127.3">15</text>
<text x="227.4" y="131.8">9</text>
<text x="242.6" y="126.1">5</text>
<text x="193.9" y="133.9">18</text>
<text x="203.4" y="137.4">3</text>
<text x="342.6" y="132.6">3</text>
<text x="347.9" y="132.3">1</text>
<text x="358.1" y="143.9">4</text>
<text x="187.5" y="144.5">15</text>
<text x="218.3" y="148.5">18</text>
<text x="280.5" y="148.5">5</text>
<text x="224.6" y="151.6">8</text>
<text x="230.4" y="153.3">3</text>
<text x="352.2" y="154.8">16</text>
<text x="371.8" y="155.2">3</text>
<text x="209.8" y="157">15</text>
<text x="269.8" y="158.7">15</text>
<text x="297.8" y="157.8">12</text>
<text x="249.2" y="166">18</text>
<text x="284.2" y="167.3">9</text>
<text x="318.4" y="167.8">17</text>
<text x="358.4" y="167.8">7</text>
<text x="256.3" y="170.3">3</text>
<text x="327.3" y="171.2">16</text>
<text x="240.1" y="175.2">15</text>
<text x="297.8" y="174.1">4</text>
<text x="347.4" y="177.6">13</text>
<text x="307.1" y="185.4">10</text>
<text x="334.8" y="180.4">7</text>
<text x="277.9" y="188.3">8</text>
<text x="328.6" y="188.7">3</text>
<text x="358.4" y="191.8">6</text>
<text x="284.9" y="198.4">3</text>
<text x="305" y="203.8">4</text>
</g>
<g font-size="5.8">
<text x="20.9" y="170.9">Позиция</text>
<text x="37.8" y="170.9">Количество</text>
<text x="83.5" y="170.9">Наименование</text>
<text x="133.7" y="170.9">ДЛИНА</text>
<text x="27.2" y="176.9">1</text>
<text x="47.4" y="176.9">2</text>
<text x="66.1" y="176.9">Труба 40 X 40 X 3 ГОСТ8639-82</text>
<text x="135.4" y="176.9">1088</text>
<text x="26.9" y="182.9">2</text>
<text x="47.7" y="182.9">1</text>
<text x="66.1" y="182.9">Труба 40 X 40 X 3 ГОСТ8639-82</text>
<text x="135.2" y="182.9">5090</text>
<text x="27" y="188.9">3</text>
<text x="46.6" y="188.9">16</text>
<text x="66.1" y="188.9">Труба 40 X 40 X 3 ГОСТ8639-82</text>
<text x="135.4" y="188.9">1240</text>
<text x="26.9" y="194.9">4</text>
<text x="47.4" y="194.9">4</text>
<text x="66" y="194.9">Труба 40 X 20 X 2 ГОСТ8645-68</text>
<text x="136.2" y="194.9">670</text>
<text x="27" y="200.9">5</text>
<text x="47.4" y="200.9">8</text>
<text x="66" y="200.9">Труба 40 X 20 X 2 ГОСТ8645-68</text>
<text x="133.5" y="200.9">700.08</text>
<text x="26.9" y="206.9">6</text>
<text x="47.4" y="206.9">2</text>
<text x="66" y="206.9">Труба 40 X 20 X 2 ГОСТ8645-68</text>
<text x="135.4" y="206.9">1008</text>
<text x="26.9" y="212.9">7</text>
<text x="47.4" y="212.9">4</text>
<text x="66" y="212.9">Труба 40 X 20 X 2 ГОСТ8645-68</text>
<text x="136.2" y="212.9">494</text>
<text x="26.9" y="218.9">8</text>
<text x="47.4" y="218.9">2</text>
<text x="66" y="218.9">Труба 40 X 20 X 2 ГОСТ8645-68</text>
<text x="132.8" y="218.9">4261.04</text>
<text x="26.9" y="224.9">9</text>
<text x="47.5" y="224.9">5</text>
<text x="66" y="224.9">Труба 40 X 20 X 2 ГОСТ8645-68</text>
<text x="136.2" y="224.9">968</text>
<text x="26.1" y="230.9">10</text>
<text x="47.4" y="230.9">2</text>
<text x="66" y="230.9">Труба 40 X 20 X 2 ГОСТ8645-68</text>
<text x="135.4" y="230.9">1088</text>
<text x="26.5" y="236.9">11</text>
<text x="47.7" y="236.9">1</text>
<text x="66" y="236.9">Труба 40 X 20 X 2 ГОСТ8645-68</text>
<text x="133.5" y="236.9">690.07</text>
<text x="26.1" y="242.9">12</text>
<text x="47.7" y="242.9">1</text>
<text x="66" y="242.9">Труба 40 X 20 X 2 ГОСТ8645-68</text>
<text x="133.5" y="242.9">670.66</text>
<text x="26.2" y="248.9">13</text>
<text x="47.7" y="248.9">1</text>
<text x="66" y="248.9">Труба 40 X 20 X 2 ГОСТ8645-68</text>
<text x="136.2" y="248.9">980</text>
<text x="26.1" y="254.9">14</text>
<text x="47.7" y="254.9">1</text>
<text x="66" y="254.9">Труба 40 X 20 X 2 ГОСТ8645-68</text>
<text x="136.2" y="254.9">860</text>
<text x="26.2" y="260.9">15</text>
<text x="46.6" y="260.9">18</text>
<text x="66" y="260.9">Труба 40 X 20 X 2 ГОСТ8645-68</text>
<text x="136.2" y="260.9">680</text>
<text x="26.1" y="266.9">16</text>
<text x="47.3" y="266.9">2</text>
<text x="66" y="266.9">Труба 40 X 20 X 2 ГОСТ8645-68</text>
<text x="136.2" y="266.9">400</text>
<text x="26.1" y="272.9">17</text>
<text x="47.7" y="272.9">1</text>
<text x="66" y="272.9">Труба 40 X 20 X 2 ГОСТ8645-68</text>
<text x="136.3" y="272.9">450</text>
<text x="26.1" y="278.9">18</text>
<text x="47.5" y="278.9">3</text>
<text x="68.4" y="278.9">Уголок 35х35х3 ГОСТ 8509-86</text>
<text x="135.4" y="278.9">1008</text>
<text x="26.1" y="284.9">19</text>
<text x="47.7" y="284.9">1</text>
<text x="66" y="284.9">Труба 40 X 20 X 2 ГОСТ8645-68</text>
<text x="136.4" y="284.9">338</text>
<text x="25.7" y="290.9">20</text>
<text x="47.7" y="290.9">1</text>
<text x="66.1" y="290.9">Труба 40 X 40 X 3 ГОСТ8639-82</text>
<text x="135.2" y="290.9">5090</text>
</g>
<text font-size="5" x="381.3" y="266">192.66</text>
<text font-size="4.8" x="401.6" y="266">1:18</text>
<g font-size="3.6">
<text x="104" y="3.6">2</text>
<text x="314" y="3.6">1</text>
<text x="11.6" y="46.3" transform="rotate(-90 11.6 46.3)">Перв. примен.</text>
<text x="11.6" y="103.2" transform="rotate(-90 11.6 103.2)">Справ. №</text>
<text x="416.4" y="149.6">A</text>
<text x="11.6" y="175.1" transform="rotate(-90 11.6 175.1)">Подп. и дата</text>
<text x="11.6" y="205" transform="rotate(-90 11.6 205)">Инв. № дубл.</text>
<text x="11.6" y="230" transform="rotate(-90 11.6 230)">Взам. инв. №</text>
<text x="368.4" y="255.6">Лит.</text>
<text x="383.4" y="255.6">Масса</text>
<text x="397.8" y="255.6">Масштаб</text>
<text x="11.6" y="260.1" transform="rotate(-90 11.6 260.1)">Подп. и дата</text>
<text x="230.2" y="260.6">Изм.</text>
<text x="237.5" y="260.6">Лист</text>
<text x="250.9" y="260.6">№ докум.</text>
<text x="272.9" y="260.6">Подп.</text>
<text x="285.4" y="260.6">Дата</text>
<text x="231" y="265.6">Разраб.</text>
<text x="231" y="275.6">Т. контр.</text>
<text x="231" y="270.6">Пров.</text>
<text x="365.5" y="275.6">Лист 1</text>
<text x="385.5" y="275.6">Листов 10</text>
<text x="231" y="285.6">Н. контр.</text>
<text x="11.6" y="290" transform="rotate(-90 11.6 290)">Инв. № подл.</text>
<text x="231" y="290.6">Утв.</text>
<text x="418.9" y="291.8" transform="rotate(-90 418.9 291.8)">Файл: 1.01 Рама (ВРХИ.ВМ01.01.00.32)</text>
<text x="104" y="295.6">2</text>
<text x="314" y="295.6">1</text>
<text x="321.5" y="295.6">Копировал</text>
<text x="380.7" y="295.6">Формат А3</text>
</g>
<g font-size="3.4">
<text x="305" y="286">Сварная конструкция</text>
<text x="342.5" y="286">AISI 304</text>
</g>
</svg>
